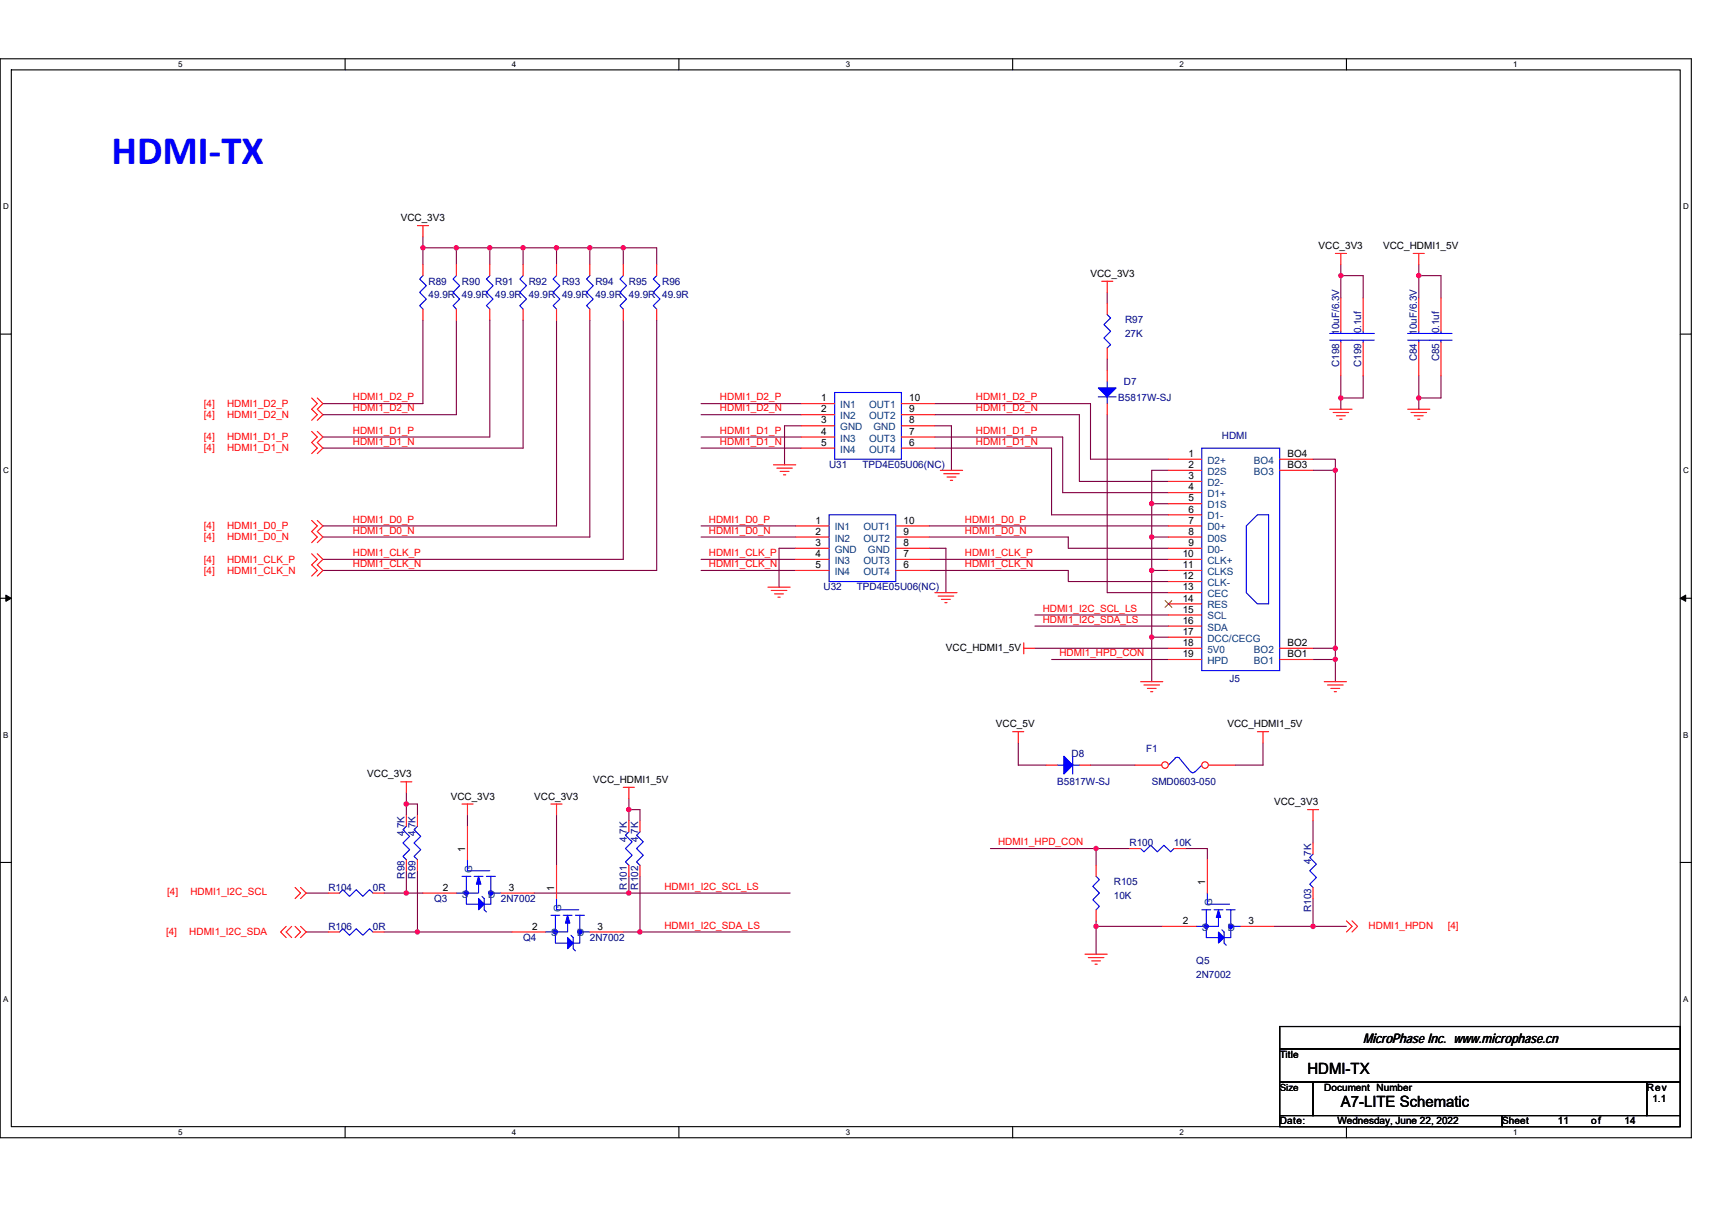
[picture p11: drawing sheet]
<svg xmlns="http://www.w3.org/2000/svg" width="297mm" height="210mm" viewBox="0 0 297 210" stroke-linecap="round" stroke-linejoin="round" font-family="sans-serif">
<path d="M0 10.2h293.5v187.2h-293.5zM2 12.1h289.5v183.4h-289.5z" fill="none" stroke="#000" stroke-width=".19"/>
<g fill="#fff">
<path d="M30.9 10.4h.8v1.6h-.8z"/>
<path d="M30.9 195.7h.8v1.6h-.8z"/>
</g>
<path d="M59.9 10.2v1.9M59.9 195.5v1.9" fill="none" stroke="#000" stroke-width=".19"/>
<g fill="#fff">
<path d="M88.8 10.4h.8v1.6h-.8z"/>
<path d="M88.8 195.7h.8v1.6h-.8z"/>
</g>
<path d="M117.8 10.2v1.9M117.8 195.5v1.9" fill="none" stroke="#000" stroke-width=".19"/>
<g fill="#fff">
<path d="M146.7 10.4h.8v1.6h-.8z"/>
<path d="M146.7 195.7h.8v1.6h-.8z"/>
</g>
<path d="M175.7 10.2v1.9M175.7 195.5v1.9" fill="none" stroke="#000" stroke-width=".19"/>
<g fill="#fff">
<path d="M204.7 10.4h.7v1.6h-.7z"/>
<path d="M204.7 195.7h.7v1.6h-.7z"/>
</g>
<path d="M233.6 10.2v1.9M233.6 195.5v1.9" fill="none" stroke="#000" stroke-width=".19"/>
<g fill="#fff">
<path d="M262.6 10.4h.7v1.6h-.7z"/>
<path d="M262.6 195.7h.7v1.6h-.7z"/>
<path d="M.5 35.1h1v1.5h-1z"/>
<path d="M292 35.1h1v1.5h-1z"/>
<path d="M.5 80.9h1v1.5h-1z"/>
<path d="M292 80.9h1v1.5h-1z"/>
</g>
<path d="M0 58h2M291.5 58h2" fill="none" stroke="#000" stroke-width=".19"/>
<g fill="#fff">
<path d="M.5 126.7h.9v1.6h-.9z"/>
<path d="M292 126.7h.9v1.6h-.9z"/>
</g>
<path d="M0 103.8h2M291.5 103.8h2" fill="none" stroke="#000" stroke-width=".19"/>
<path d="M1 103.3l1 .5-1 .6zM291.5 103.8l1-.5v1.1z" fill="#000" stroke="#000" stroke-width=".17"/>
<g fill="#fff">
<path d="M.5 172.6h.9v1.5h-.9z"/>
<path d="M292 172.6h.9v1.5h-.9z"/>
</g>
<path d="M0 149.7h2M291.5 149.7h2M222 178.1h69.5v3.9h-69.5zM222 182h69.5v5.8h-69.5zM222 187.8h5.8v5.8h-5.8zM222 193.6h38.6v1.9h-38.6zM227.8 187.8h57.9v5.8h-57.9zM260.6 193.6h30.9v1.9h-30.9zM285.7 187.8h5.8v5.8h-5.8z" fill="none" stroke="#000" stroke-width=".19"/>
<g fill="none" stroke="#800040" stroke-width=".19">
<path d="M73.4 55.6v14.4h-17.4M73.4 41.1v1.9M73.4 43v2.9M73.4 43h5.8M79.2 43v2.9M79.2 43h5.8M79.2 55.6v16.4h-23.2M85 43v2.9M85 43h5.8M85 55.6v20.2h-29M90.8 55.6v22.2h-34.8M90.8 43v2.9"/>
<path d="M90.8 43h5.8M96.6 55.6v35.7h-40.6M96.6 43v2.9M96.6 43h5.7M102.3 55.6v37.6h-46.3M102.3 43v2.9M102.3 43h5.8M108.1 55.6v41.5h-52.1M108.1 43v2.9M108.1 43h5.8v2.9M113.9 55.6v43.4h-57.9M192.1 50.7v2"/>
<path d="M232.6 47.8v3.9M232.6 47.8h3.9v3.9M232.6 45.9v1.9M246.2 47.8h3.8v3.9M246.2 47.8v3.9M246.2 45.9v1.9M121.6 72h17.4M121.6 75.8h17.4M121.6 77.8h17.4M121.6 70h17.4M139 73.9h-2.9v6.8M162.2 70h27v9.7h13.5"/>
<path d="M162.2 75.8h22.2v9.7h18.3M162.2 72h25.1v11.5h15.4M162.2 77.8h20.3v11.5h20.2M162.2 73.9h2.9v7.7M192.1 72v30.8h10.6M192.1 62.3v1.9M227.8 79.7h3.9v1.9M232.6 65.2v3.9M232.6 69.1v1.9M236.5 65.2v3.9h-3.9M246.2 65.2v3.9h3.8v-3.9M246.2 69.1v1.9"/>
<path d="M121.6 93.2h16.5M121.6 97.1h16.5M121.6 99h16.5M121.6 91.3h16.5M138.1 95.1h-2.9v6.8M161.2 93.2h24.2v1.9h17.3M161.2 91.3h41.5M161.2 97.1h41.5M161.2 99h24.2v1.9h17.3M161.2 95.1h2.9v7.7M199.8 87.4v5.8h2.9M199.8 87.4h2.9"/>
<path d="M199.8 99h2.9M199.8 93.2v5.8M199.8 99v11.6M202.7 81.6h-2.9v5.8M227.8 81.6h3.9M231.7 81.6v30.9M179.6 106.7h23.1M179.6 108.6h23.1M179.6 112.5h23.1M182.5 114.4h20.2M199.8 110.6h2.9M199.8 110.6v7.7"/>
<path d="M227.8 112.5h3.9M227.8 114.4h3.9M231.7 112.5v1.9M231.7 114.4v3.9M70.5 137.6v1.9M70.5 139.5h1.9v2M70.5 139.5v2M109.1 138.6v1.9M176.7 128.9v3.9h4.8M189.2 132.8h7.7M219.1 128.9v3.9h-4.8M53.1 155h3.9"/>
<path d="M66.6 155h3.9M70.5 151.1v3.9M70.5 155h2.9M72.4 151.1v10.6M81.1 141.5v1.9M92.7 155h16.4M96.6 141.5v8.7M109.1 140.5h1.9v1.9M109.1 140.5v1.9M109.1 155h28M109.1 152.1v2.9M111 152.1v9.6"/>
<path d="M171.8 147.3h18.4M190.2 147.3v2.9M190.2 147.3h5.8M190.2 159.8v5.8M205.6 147.3h3.9v1.9M227.8 142.4v3.9M227.8 155.9v4.9M53.1 161.7h3.9M66.6 161.7h5.8M72.4 161.7h16.4M108.1 161.7h2.9M111 161.7h26.1"/>
<path d="M190.2 160.8h11.6M221.1 160.8h6.7M227.8 160.8h5.8"/>
</g>
<g fill="#f0f" stroke="#f0f" stroke-width=".19">
<circle cx="199.8" cy="87.4" r=".38"/>
<circle cx="199.8" cy="93.2" r=".38"/>
<circle cx="199.8" cy="110.6" r=".38"/>
<circle cx="199.8" cy="99" r=".38"/>
<circle cx="231.7" cy="112.5" r=".38"/>
<circle cx="231.7" cy="81.6" r=".38"/>
<circle cx="231.7" cy="114.4" r=".38"/>
<circle cx="190.2" cy="147.2" r=".38"/>
<circle cx="227.8" cy="160.8" r=".38"/>
<circle cx="190.2" cy="160.8" r=".38"/>
<circle cx="232.6" cy="69.1" r=".38"/>
<circle cx="232.6" cy="47.8" r=".38"/>
<circle cx="246.1" cy="69.1" r=".38"/>
<circle cx="246.1" cy="47.8" r=".38"/>
<circle cx="70.5" cy="139.5" r=".38"/>
<circle cx="72.4" cy="161.7" r=".38"/>
<circle cx="70.5" cy="155" r=".38"/>
<circle cx="109.1" cy="155" r=".38"/>
<circle cx="111" cy="161.7" r=".38"/>
<circle cx="109.1" cy="140.5" r=".38"/>
<circle cx="79.2" cy="43" r=".38"/>
<circle cx="73.4" cy="43" r=".38"/>
<circle cx="108.1" cy="43" r=".38"/>
<circle cx="102.3" cy="43" r=".38"/>
<circle cx="96.5" cy="43" r=".38"/>
<circle cx="90.7" cy="43" r=".38"/>
<circle cx="85" cy="43" r=".38"/>
</g>
<g fill="none" stroke="#f00" stroke-width=".19">
<path d="M72.4 39.2h2M73.4 39.2v1.9M113.9 53.6v2M113.9 45.9v1.9M191.2 48.8h1.9M192.1 48.8v1.9M231.7 44h1.9M232.6 44v1.9M245.2 44h1.9M246.2 44v1.9M250 59.4v5.8M250 51.7v5.8"/>
<path d="M54.1 69.1l1 .9-1 1 1 1-1 .9M54.1 74.9l1 .9-1 1 1 1-1 .9M55.1 69.1l.9 .9-.9 1 .9 1-.9 .9M55.1 74.9l.9 .9-.9 1 .9 1-.9 .9M139 70h5.8M139 72h5.8M139 73.9h5.8M139 75.8h5.8M139 77.8h5.8M156.4 77.8h5.8M156.4 75.8h5.8M156.4 73.9h5.8"/>
<path d="M156.4 72h5.8M156.4 70h5.8M230.7 71h3.9M231.3 71.6h2.7M231.9 72.2h1.5M232.4 72.7h.5M244.2 71h3.9M244.8 71.6h2.7M245.4 72.2h1.5M246 72.7h.4M54.1 90.3l1 1-1 .9 1 1-1 1M54.1 96.1l1 1-1 .9 1 1-1 1"/>
<path d="M55.1 90.3l.9 1-.9 .9 .9 1-.9 1M55.1 96.1l.9 1-.9 .9 .9 1-.9 1M134.2 80.7h3.9M134.8 81.2h2.7M135.4 81.8h1.5M135.9 82.4h.4M163.1 81.6h3.9M163.7 82.2h2.7M164.3 82.8h1.6M164.9 83.4h.4M133.2 101.9h3.9M133.8 102.5h2.7"/>
<path d="M134.4 103.1h1.5M135 103.6h.4M162.2 102.8h3.8M162.8 103.4h2.7M163.3 104h1.6M163.9 104.6h.4M177.6 112.5h2M177.6 111.5v2M197.9 118.3h3.9M198.5 118.9h2.7M199.1 119.5h1.5M229.8 118.3h3.8"/>
<path d="M230.3 118.9h2.7M230.9 119.5h1.5M69.5 135.7h2M70.5 135.7v1.9M80.2 139.5h1.9M81.1 139.5v2M95.6 139.5h1.9M96.6 139.5v2M108.1 136.6h2M109.1 136.6v2M175.7 127h1.9M176.7 127v1.9"/>
<path d="M199.6 120h.4M218.2 127h1.9M219.1 127v1.9M231.5 120h.4M51.2 154l1 1-1 .9M52.2 154l.9 1-.9 .9M57 155h1.9M64.7 155h1.9M226.9 140.5h1.9M227.8 140.5v1.9M233.6 159.8l1 1-1 .9M234.6 159.8l.9 1-.9 .9"/>
<path d="M49.7 160.8l-1 .9 1 1M50.6 160.8l-.9 .9 .9 1M51.2 160.8l1 .9-1 1M52.2 160.8l.9 .9-.9 1M57 161.7h1.9M64.7 161.7h1.9M188.3 165.6h3.8M188.8 166.2h2.7M189.4 166.8h1.5M190 167.3h.4"/>
</g>
<g fill="none" stroke="#00f" stroke-width=".19">
<path d="M113.9 47.8l-.6 .6 1.2 1.2-1.2 1.1 1.2 1.2-1.2 1.1 .6 .6M248.1 59h3.8M248.1 57.9h3.8M250 59v.4M250 57.5v.4M144.8 68.1h11.6v11.6h-11.6zM203.9 131.6l.4-.2 .4 .2M203.9 131.6l-1.2 1.2M204.7 131.6l1.9 2.3M206.6 133.9l.3 .2 .4-.2M208.5 132.8l-1.1 1.1M58.9 155l.6-.6 1.1 1.2 1.2-1.2 1.2 1.2 1.1-1.2 .6 .6"/>
<path d="M58.9 161.7l.6-.5 1.1 1.1 1.2-1.1 1.2 1.1 1.1-1.1 .6 .5"/>
</g>
<circle cx="202.1" cy="132.8" r=".57" fill="#fff" stroke="#f00" stroke-width=".19"/>
<path d="M196.9 132.8h4.7" fill="none" stroke="#f00" stroke-width=".19"/>
<circle cx="209.1" cy="132.8" r=".57" fill="#fff" stroke="#f00" stroke-width=".19"/>
<g fill="none" stroke="#f00" stroke-width=".19">
<path d="M73.4 53.6v2M73.4 45.9v1.9M79.2 53.6v2M79.2 45.9v1.9M85 53.6v2M85 45.9v1.9M90.8 53.6v2M90.8 45.9v1.9M96.6 53.6v2M96.6 45.9v1.9M102.3 53.6v2M102.3 45.9v1.9"/>
<path d="M108.1 53.6v2M108.1 45.9v1.9M192.1 52.7v1.9M232.6 59.4v5.8M232.6 51.7v5.8M236.5 59.4v5.8M236.5 51.7v5.8M246.2 59.4v5.8M246.2 51.7v5.8M192.1 60.4v1.9M192.1 70v2M192.1 64.2v2"/>
<path d="M202.7 79.7h5.8M222 79.7h5.8M138.1 91.3h5.7M138.1 93.2h5.7M138.1 95.1h5.7M138.1 97.1h5.7M138.1 99h5.7M155.4 99h5.8M155.4 97.1h5.8M155.4 95.1h5.8M155.4 93.2h5.8M155.4 91.3h5.8"/>
<path d="M202.7 81.6h5.8M202.7 83.5h5.8M202.7 85.5h5.8M202.7 87.4h5.8M202.7 89.3h5.8M202.7 91.3h5.8M202.7 93.2h5.8M202.7 95.1h5.8M202.7 97.1h5.8M202.7 99h5.8M222 81.6h5.8M202.7 100.9h5.8"/>
<path d="M202.7 102.8h5.8M202.7 104.8h5.8M202.7 106.7h5.8M202.7 108.6h5.8M202.7 110.6h5.8M202.7 112.5h5.8M202.7 114.4h5.8M222 114.4h5.8M222 112.5h5.8M181.5 132.8h1.9M187.3 132.8h1.9M209.7 132.8h4.6"/>
<path d="M70.5 149.2v1.9M70.5 141.5v1.9M72.4 149.2v1.9M72.4 141.5v1.9M73.4 155h5.8M81.1 143.4v5.8M86.9 155h5.8M96.6 150.2v5.7M109.1 150.2v1.9M109.1 142.4v2M111 150.2v1.9M111 142.4v2"/>
<path d="M190.2 150.2v1.9M190.2 157.9v1.9M196 147.3h1.9M203.7 147.3h1.9M209.5 149.2v5.8M227.8 154v1.9M227.8 146.3v1.9M88.8 161.7h5.8M102.3 161.7h5.8M201.8 160.8h5.8M215.3 160.8h5.8"/>
</g>
<g fill="none" stroke="#00f" stroke-width=".19">
<path d="M73.4 47.8l-.6 .6 1.2 1.2-1.2 1.1 1.2 1.2-1.2 1.1 .6 .6M79.2 47.8l-.6 .6 1.2 1.2-1.2 1.1 1.2 1.2-1.2 1.1 .6 .6M85 47.8l-.6 .6 1.2 1.2-1.2 1.1 1.2 1.2-1.2 1.1 .6 .6M90.8 47.8l-.6 .6 1.2 1.2-1.2 1.1 1.2 1.2-1.2 1.1 .6 .6M96.6 47.8l-.6 .6 1.1 1.2-1.1 1.1 1.1 1.2-1.1 1.1 .6 .6M102.3 47.8l-.5 .6 1.1 1.2-1.1 1.1 1.1 1.2-1.1 1.1 .5 .6M108.1 47.8l-.5 .6 1.1 1.2-1.1 1.1 1.1 1.2-1.1 1.1 .5 .6M192.1 54.6l.6 .6-1.2 1.1 1.2 1.2-1.2 1.2 1.2 1.1-.6 .6M230.7 59h7.7M230.7 57.9h7.7M232.6 59v.4M232.6 57.5v.4"/>
<path d="M236.5 59v.4M236.5 57.5v.4M244.2 59h3.9M244.2 57.9h3.9M246.2 59v.4M246.2 57.5v.4M190.6 68.9h3.1M192.1 66.2v1.1M192.1 68.9v1.1M208.5 77.8h13.5v38.6h-13.5zM143.8 89.3h11.6v11.6h-11.6zM216.2 91.3l2-2h1.9v15.5h-1.9l-2-2z"/>
<path d="M183.4 132.8h1.2M186.1 132.8h1.2M186.1 131.2v3.1M70.5 143.4l-.6 .6 1.2 1.1-1.2 1.2 1.2 1.1-1.2 1.2 .6 .6M72.4 143.4l-.6 .6 1.2 1.1-1.2 1.2 1.2 1.1-1.2 1.2 .6 .6M80.2 152.1h1.5M80.9 152.1v4.8h2.1M81.1 149.2v1.9h3.9M82.3 152.1h1.5M83 153.1v1.9h-3.8M83.6 155.6l.4 .3v2l.4 .4M84.4 152.1h1.5"/>
<path d="M85.2 152.1v4.8h-1.2M85.2 155h1.7M95.6 158.8h1.5M96.4 158.8v4.9h2.1M96.6 155.9v2h3.8M97.7 158.8h1.5M98.5 159.8v1.9h-3.9M99.8 158.8h1.6M100.6 158.8v4.9h-1.1M109.1 144.4l-.6 .5 1.2 1.2-1.2 1.2 1.2 1.1-1.2 1.2 .6 .6M111 144.4l-.6 .5 1.2 1.2-1.2 1.2 1.2 1.1-1.2 1.2 .6 .6M190.2 152.1l.6 .6-1.2 1.1 1.2 1.2-1.2 1.1 1.2 1.2-.6 .6"/>
<path d="M197.9 147.3l.6 .5 1.1-1.1 1.2 1.1 1.1-1.1 1.2 1.1 .6-.5M208.5 157.9h1.6M209.3 157.9v4.8h2.1M209.5 155v1.9h3.8M210.6 157.9h1.6M211.4 158.8v2h-3.8M212.8 157.9h1.5M213.5 157.9v4.8h-1.1M227.8 148.2l-.6 .6 1.2 1.2-1.2 1.1 1.2 1.2-1.2 1.1 .6 .6M99.1 162.3l.4 .4v1.9l.3 .4M100.6 161.7h1.7M212 161.4l.4 .3v2l.4 .3"/>
<path d="M213.5 160.8h1.8"/>
</g>
<g fill="#00f" stroke="#00f" stroke-width=".19">
<path d="M83 155.9l1 1-1 1z" fill-rule="evenodd"/>
<path d="M83 152.1l.4 1.3h-.7z" fill-rule="evenodd"/>
<path d="M98.5 162.7l1 1-1 .9z" fill-rule="evenodd"/>
<path d="M98.5 158.8l.4 1.4h-.8z" fill-rule="evenodd"/>
<path d="M211.4 161.7l1 1-1 1z" fill-rule="evenodd"/>
<path d="M211.4 157.9l.4 1.3h-.8z" fill-rule="evenodd"/>
<path d="M190.6 67.3h3.1l-1.6 1.6z" fill-rule="evenodd"/>
<path d="M184.6 131.2l1.5 1.6-1.5 1.5z" fill-rule="evenodd"/>
<circle cx="85.2" cy="155" r=".38"/>
<circle cx="80.9" cy="155" r=".38"/>
<circle cx="100.6" cy="161.7" r=".38"/>
<circle cx="96.4" cy="161.7" r=".38"/>
<circle cx="213.5" cy="160.8" r=".38"/>
<circle cx="209.3" cy="160.8" r=".38"/>
</g>
<path d="M202.2 104.2l1.1 1.2M203.3 104.2l-1.2 1.2" fill="none" stroke="#804000" stroke-width=".17"/>
<g fill="#f0f" stroke="#f0f" stroke-width=".19">
<circle cx="199.8" cy="87.4" r=".38"/>
<circle cx="199.8" cy="93.2" r=".38"/>
<circle cx="199.8" cy="110.6" r=".38"/>
<circle cx="199.8" cy="99" r=".38"/>
<circle cx="231.7" cy="112.5" r=".38"/>
<circle cx="231.7" cy="81.6" r=".38"/>
<circle cx="231.7" cy="114.4" r=".38"/>
<circle cx="190.2" cy="147.2" r=".38"/>
<circle cx="227.8" cy="160.8" r=".38"/>
<circle cx="190.2" cy="160.8" r=".38"/>
<circle cx="232.6" cy="69.1" r=".38"/>
<circle cx="232.6" cy="47.8" r=".38"/>
<circle cx="246.1" cy="69.1" r=".38"/>
<circle cx="246.1" cy="47.8" r=".38"/>
<circle cx="70.5" cy="139.5" r=".38"/>
<circle cx="72.4" cy="161.7" r=".38"/>
<circle cx="70.5" cy="155" r=".38"/>
<circle cx="109.1" cy="155" r=".38"/>
<circle cx="111" cy="161.7" r=".38"/>
<circle cx="109.1" cy="140.5" r=".38"/>
<circle cx="79.2" cy="43" r=".38"/>
<circle cx="73.4" cy="43" r=".38"/>
<circle cx="108.1" cy="43" r=".38"/>
<circle cx="102.3" cy="43" r=".38"/>
<circle cx="96.5" cy="43" r=".38"/>
<circle cx="90.7" cy="43" r=".38"/>
<circle cx="85" cy="43" r=".38"/>
</g>
<text font-size="7" fill="#00f" x="19.3" y="28.5">HDMI‐TX</text>
<g font-size="2.7">
<text x="226.9" y="186.3">HDMI-TX</text>
<text x="232.6" y="192.1">A7-LITE Schematic</text>
</g>
<text font-size="2.3" x="236.5" y="181.1">MicroPhase Inc. www.microphase.cn</text>
<g font-size="1.7">
<text x="69.5" y="38.4">VCC_3V3</text>
<text x="228.8" y="43.2">VCC_3V3</text>
<text x="240" y="43.2">VCC_HDMI1_5V</text>
<text x="189.2" y="48">VCC_3V3</text>
<text x="142.5" y="69.6">1</text>
<text x="142.5" y="71.6">2</text>
<text x="157.8" y="71.6">9</text>
<text x="157.8" y="69.6">10</text>
<text x="142.5" y="73.5">3</text>
<text x="142.5" y="75.4">4</text>
<text x="142.5" y="77.4">5</text>
<text x="157.8" y="73.5">8</text>
<text x="157.8" y="77.4">6</text>
<text x="157.8" y="75.4">7</text>
<text x="206.2" y="79.3">1</text>
<text x="206.2" y="81.2">2</text>
<text x="206.2" y="83.1">3</text>
<text x="223.4" y="81.2">BO3</text>
<text x="223.4" y="79.3">BO4</text>
<text x="206.2" y="85.1">4</text>
<text x="206.2" y="87">5</text>
<text x="206.2" y="88.9">6</text>
<text x="141.5" y="90.9">1</text>
<text x="141.5" y="92.8">2</text>
<text x="141.5" y="94.7">3</text>
<text x="156.8" y="94.7">8</text>
<text x="156.8" y="92.8">9</text>
<text x="156.8" y="90.9">10</text>
<text x="206.2" y="90.9">7</text>
<text x="206.2" y="92.8">8</text>
<text x="206.2" y="94.7">9</text>
<text x="141.5" y="96.7">4</text>
<text x="141.5" y="98.6">5</text>
<text x="156.8" y="98.6">6</text>
<text x="156.8" y="96.7">7</text>
<text x="205.2" y="96.7">10</text>
<text x="205.2" y="98.6">11</text>
<text x="205.2" y="100.5">12</text>
<text x="205.2" y="102.4">13</text>
<text x="205.2" y="104.4">14</text>
<text x="205.2" y="106.3">15</text>
<text x="164.1" y="112.9">VCC_HDMI1_5V</text>
<text x="205.2" y="108.2">16</text>
<text x="205.2" y="110.2">17</text>
<text x="205.2" y="112.1">18</text>
<text x="223.4" y="112.1">BO2</text>
<text x="205.2" y="114">19</text>
<text x="223.4" y="114">BO1</text>
<text x="172.8" y="126.2">VCC_5V</text>
<text x="213" y="126.2">VCC_HDMI1_5V</text>
<text x="63.7" y="134.9">VCC_3V3</text>
<text x="102.9" y="135.9">VCC_HDMI1_5V</text>
<text x="78.2" y="138.8">VCC_3V3</text>
<text x="92.7" y="138.8">VCC_3V3</text>
<text x="221.1" y="139.7">VCC_3V3</text>
<text x="80.7" y="147.8" transform="rotate(-90 80.7 147.8)">1</text>
<text x="76.9" y="154.6">2</text>
<text x="88.3" y="154.6">3</text>
<text x="96.2" y="154.6" transform="rotate(-90 96.2 154.6)">1</text>
<text x="209.1" y="153.6" transform="rotate(-90 209.1 153.6)">1</text>
<text x="92.3" y="161.3">2</text>
<text x="103.7" y="161.3">3</text>
<text x="205.2" y="160.4">2</text>
<text x="216.6" y="160.4">3</text>
<text x="222" y="183.6">Title</text>
<text x="222" y="189.3">Size</text>
<text x="229.8" y="189.3">Document Number</text>
<text x="285.7" y="189.3">Rev</text>
<text x="286.7" y="191.3">1.1</text>
<text x="222" y="195.1">Date:</text>
<text x="232.1" y="195.1">Wednesday, June 22, 2022</text>
<text x="260.6" y="195.1">Sheet</text>
<text x="270.3" y="195.1">11</text>
<text x="276.1" y="195.1">of</text>
<text x="281.9" y="195.1">14</text>
</g>
<g font-size="1.7" fill="#000080">
<text x="74.4" y="49.4">R89</text>
<text x="74.4" y="51.7">49.9R 49.9R 49.9R 49.9R 49.9R 49.9R 49.9R 49.9R</text>
<text x="80.2" y="49.4">R90</text>
<text x="85.9" y="49.4">R91</text>
<text x="91.7" y="49.4">R92</text>
<text x="97.5" y="49.4">R93</text>
<text x="103.3" y="49.4">R94</text>
<text x="109.1" y="49.4">R95</text>
<text x="114.9" y="49.4">R96</text>
<text x="195.2" y="56.1">R97</text>
<text x="195.2" y="58.5">27K</text>
<text x="232.3" y="58.1" transform="rotate(-90 232.3 58.1)">10uF/6.3V</text>
<text x="236.2" y="57.9" transform="rotate(-90 236.2 57.9)">0.1uf</text>
<text x="245.8" y="58.1" transform="rotate(-90 245.8 58.1)">10uF/6.3V</text>
<text x="249.7" y="57.9" transform="rotate(-90 249.7 57.9)">0.1uf</text>
<text x="232.3" y="63.7" transform="rotate(-90 232.3 63.7)">C198</text>
<text x="236.2" y="63.7" transform="rotate(-90 236.2 63.7)">C199</text>
<text x="245.8" y="62.7" transform="rotate(-90 245.8 62.7)">C84</text>
<text x="249.7" y="62.7" transform="rotate(-90 249.7 62.7)">C85</text>
<text x="194" y="69.7">B5817W-SJ</text>
<text x="195" y="66.8">D7</text>
<text x="212" y="76.2">HDMI</text>
<text x="143.8" y="81.2">U31</text>
<text x="149.6" y="81.2">TPD4E05U06(NC)</text>
<text x="142.9" y="102.5">U32</text>
<text x="148.7" y="102.5">TPD4E05U06(NC)</text>
<text x="213.3" y="118.3">J5</text>
<text x="185.9" y="131.4">D8</text>
<text x="198.9" y="130.5">F1</text>
<text x="183.4" y="136.2">B5817W-SJ</text>
<text x="199.8" y="136.2">SMD0603-050</text>
<text x="70.2" y="145.1" transform="rotate(-90 70.2 145.1)">4.7K</text>
<text x="72.1" y="145.1" transform="rotate(-90 72.1 145.1)">4.7K</text>
<text x="108.8" y="146.1" transform="rotate(-90 108.8 146.1)">4.7K</text>
<text x="110.7" y="146.1" transform="rotate(-90 110.7 146.1)">4.7K</text>
<text x="196" y="146.9">R100</text>
<text x="203.7" y="146.9">10K</text>
<text x="227.5" y="150" transform="rotate(-90 227.5 150)">4.7K</text>
<text x="57" y="154.6">R104</text>
<text x="64.7" y="154.6">0R</text>
<text x="70.2" y="152.5" transform="rotate(-90 70.2 152.5)">R98</text>
<text x="72.1" y="152.5" transform="rotate(-90 72.1 152.5)">R99</text>
<text x="108.8" y="154.4" transform="rotate(-90 108.8 154.4)">R101</text>
<text x="110.7" y="154.4" transform="rotate(-90 110.7 154.4)">R102</text>
<text x="193.3" y="153.6">R105</text>
<text x="193.3" y="155.9">10K</text>
<text x="57" y="161.4">R106</text>
<text x="64.7" y="161.4">0R</text>
<text x="75.3" y="156.5">Q3</text>
<text x="86.9" y="156.5">2N7002</text>
<text x="227.5" y="158.3" transform="rotate(-90 227.5 158.3)">R103</text>
<text x="90.8" y="163.3">Q4</text>
<text x="102.3" y="163.3">2N7002</text>
<text x="207.6" y="167.3">Q5</text>
<text x="207.6" y="169.7">2N7002</text>
</g>
<g font-size="1.7" fill="#f00">
<text x="35.4" y="70.6">[4]</text>
<text x="39.4" y="70.6">HDMI1_D2_P</text>
<text x="61.2" y="69.4">HDMI1_D2_P</text>
<text x="61.2" y="71.4">HDMI1_D2_N</text>
<text x="124.9" y="69.4">HDMI1_D2_P</text>
<text x="124.9" y="71.4">HDMI1_D2_N</text>
<text x="169.3" y="71.4">HDMI1_D2_N</text>
<text x="169.3" y="69.4">HDMI1_D2_P</text>
<text x="35.4" y="72.6">[4]</text>
<text x="35.4" y="76.4">[4]</text>
<text x="39.4" y="72.6">HDMI1_D2_N</text>
<text x="39.4" y="76.4">HDMI1_D1_P</text>
<text x="61.2" y="75.2">HDMI1_D1_P</text>
<text x="61.2" y="77.2">HDMI1_D1_N</text>
<text x="124.9" y="75.2">HDMI1_D1_P</text>
<text x="124.9" y="77.2">HDMI1_D1_N</text>
<text x="169.3" y="77.2">HDMI1_D1_N</text>
<text x="169.3" y="75.2">HDMI1_D1_P</text>
<text x="35.4" y="78.3">[4]</text>
<text x="39.4" y="78.3">HDMI1_D1_N</text>
<text x="35.4" y="91.9">[4]</text>
<text x="35.4" y="93.8">[4]</text>
<text x="39.4" y="91.9">HDMI1_D0_P</text>
<text x="39.4" y="93.8">HDMI1_D0_N</text>
<text x="61.2" y="90.7">HDMI1_D0_P</text>
<text x="61.2" y="92.6">HDMI1_D0_N</text>
<text x="123" y="90.7">HDMI1_D0_P</text>
<text x="123" y="92.6">HDMI1_D0_N</text>
<text x="167.4" y="90.7">HDMI1_D0_P</text>
<text x="167.4" y="92.6">HDMI1_D0_N</text>
<text x="35.4" y="97.6">[4]</text>
<text x="35.4" y="99.6">[4]</text>
<text x="39.4" y="97.6">HDMI1_CLK_P</text>
<text x="39.4" y="99.6">HDMI1_CLK_N</text>
<text x="61.2" y="96.5">HDMI1_CLK_P</text>
<text x="61.2" y="98.4">HDMI1_CLK_N</text>
<text x="123" y="96.5">HDMI1_CLK_P</text>
<text x="123" y="98.4">HDMI1_CLK_N</text>
<text x="167.4" y="96.5">HDMI1_CLK_P</text>
<text x="167.4" y="98.4">HDMI1_CLK_N</text>
<text x="180.9" y="106.1">HDMI1_I2C_SCL_LS</text>
<text x="180.9" y="108.1">HDMI1_I2C_SDA_LS</text>
<text x="183.8" y="113.9">HDMI1_HPD_CON</text>
<text x="173.2" y="146.7">HDMI1_HPD_CON</text>
<text x="29" y="155.4">[4]</text>
<text x="33" y="155.4">HDMI1_I2C_SCL</text>
<text x="115.3" y="154.4">HDMI1_I2C_SCL_LS</text>
<text x="115.3" y="161.1">HDMI1_I2C_SDA_LS</text>
<text x="237.5" y="161.2">HDMI1_HPDN</text>
<text x="251.2" y="161.2">[4]</text>
<text x="28.8" y="162.3">[4]</text>
<text x="32.8" y="162.3">HDMI1_I2C_SDA</text>
</g>
<g font-size="1.7" fill="#004080">
<text x="145.8" y="70.8">IN1</text>
<text x="150.8" y="70.8">OUT1</text>
<text x="145.8" y="72.7">IN2</text>
<text x="145.8" y="74.7">GND</text>
<text x="145.8" y="76.6">IN3</text>
<text x="150.8" y="76.6">OUT3</text>
<text x="150.8" y="72.7">OUT2</text>
<text x="151.6" y="74.7">GND</text>
<text x="145.8" y="78.5">IN4</text>
<text x="150.8" y="78.5">OUT4</text>
<text x="209.5" y="80.5">D2+</text>
<text x="209.5" y="82.4">D2S</text>
<text x="217.6" y="82.4">BO3</text>
<text x="217.6" y="80.5">BO4</text>
<text x="209.5" y="84.3">D2-</text>
<text x="209.5" y="86.3">D1+</text>
<text x="209.5" y="88.2">D1S</text>
<text x="144.8" y="92.1">IN1</text>
<text x="144.8" y="94">IN2</text>
<text x="144.8" y="95.9">GND</text>
<text x="149.8" y="94">OUT2</text>
<text x="149.8" y="92.1">OUT1</text>
<text x="150.6" y="95.9">GND</text>
<text x="209.5" y="90.1">D1-</text>
<text x="209.5" y="92.1">D0+</text>
<text x="209.5" y="94">D0S</text>
<text x="209.5" y="95.9">D0-</text>
<text x="144.8" y="97.9">IN3</text>
<text x="144.8" y="99.8">IN4</text>
<text x="149.8" y="99.8">OUT4</text>
<text x="149.8" y="97.9">OUT3</text>
<text x="209.5" y="97.9">CLK+</text>
<text x="209.5" y="99.8">CLKS</text>
<text x="209.5" y="101.7">CLK-</text>
<text x="209.5" y="103.6">CEC</text>
<text x="209.5" y="105.6">RES</text>
<text x="209.5" y="107.5">SCL</text>
<text x="209.5" y="109.4">SDA</text>
<text x="209.5" y="111.4">DCC/CECG</text>
<text x="209.5" y="113.3">5V0</text>
<text x="217.6" y="113.3">BO2</text>
<text x="209.5" y="115.2">HPD</text>
<text x="217.6" y="115.2">BO1</text>
<text x="80.2" y="155.8">S</text>
<text x="81.9" y="151.5" transform="rotate(-90 81.9 151.5)">G</text>
<text x="84.7" y="155.8">D</text>
<text x="97.4" y="158.2" transform="rotate(-90 97.4 158.2)">G</text>
<text x="208.5" y="161.5">S</text>
<text x="210.3" y="157.3" transform="rotate(-90 210.3 157.3)">G</text>
<text x="213.1" y="161.5">D</text>
<text x="95.6" y="162.5">S</text>
<text x="100.1" y="162.5">D</text>
</g>
<g font-size="1.4">
<text x="30.9" y="11.7">5</text>
<text x="88.8" y="11.7">4</text>
<text x="146.7" y="11.7">3</text>
<text x="204.7" y="11.7">2</text>
<text x="262.6" y="11.7">1</text>
<text x=".5" y="36.3">D</text>
<text x="292" y="36.3">D</text>
<text x=".5" y="82.1">C</text>
<text x="292" y="82.1">C</text>
<text x=".5" y="128">B</text>
<text x="292" y="128">B</text>
<text x=".5" y="173.8">A</text>
<text x="292" y="173.8">A</text>
<text x="30.9" y="197">5</text>
<text x="88.8" y="197">4</text>
<text x="146.7" y="197">3</text>
<text x="204.7" y="197">2</text>
<text x="262.6" y="197">1</text>
</g>
</svg>
